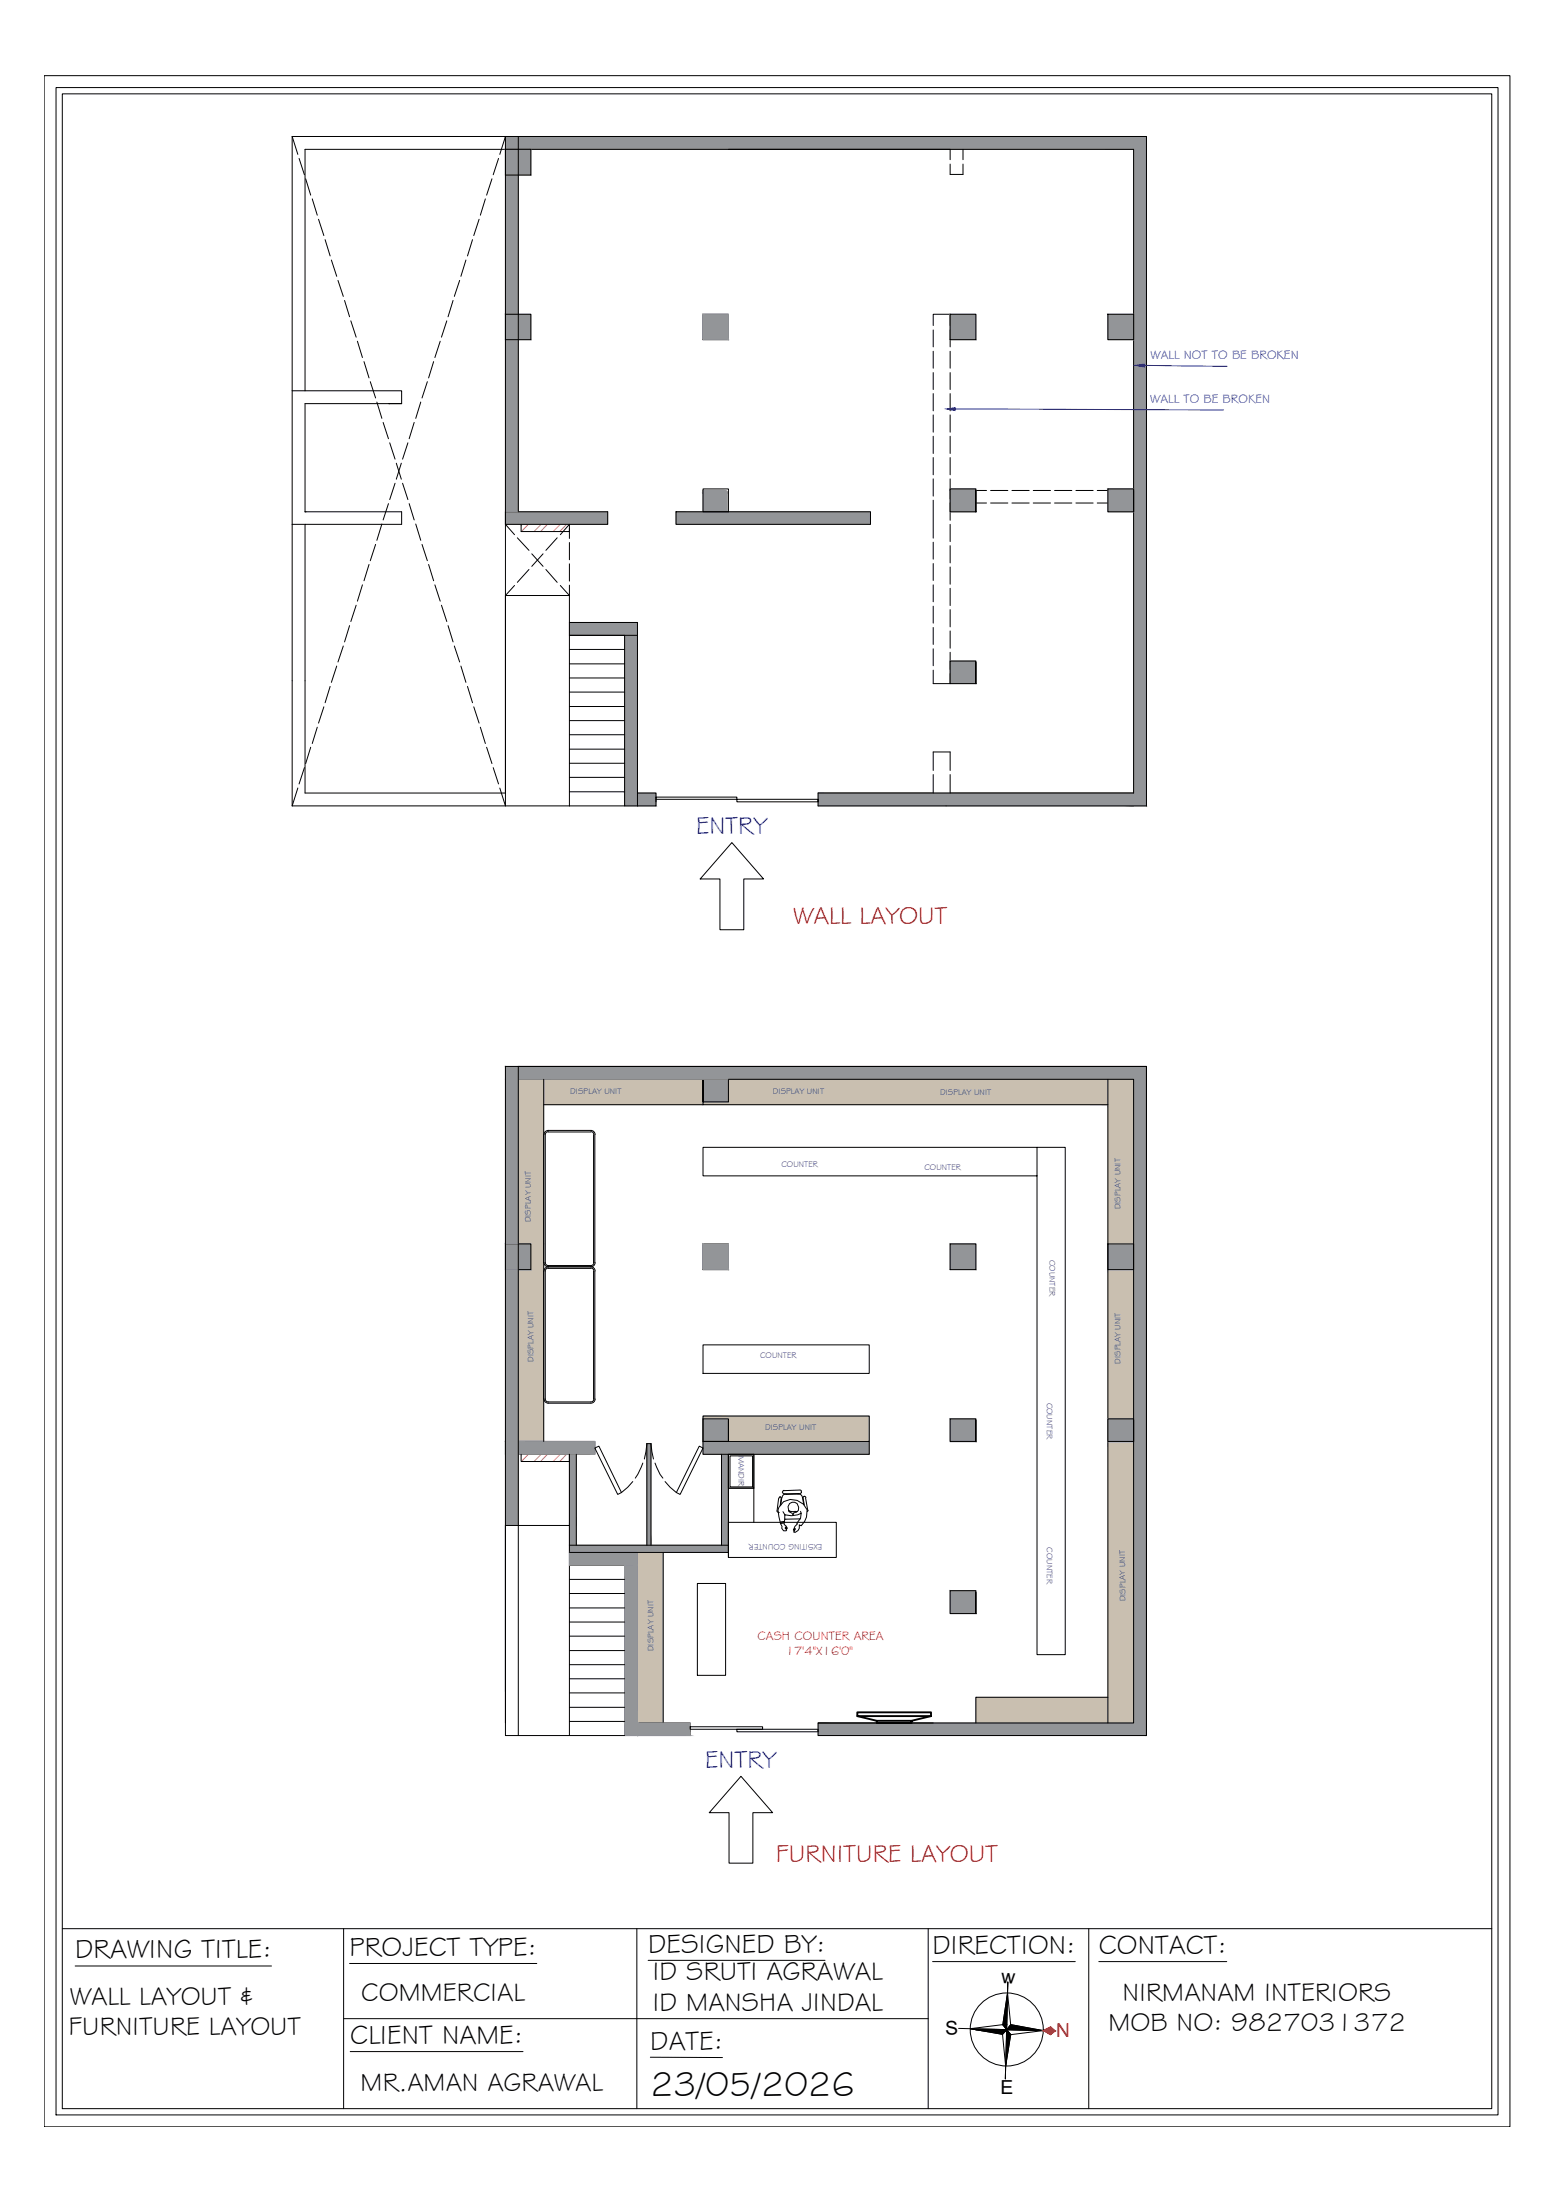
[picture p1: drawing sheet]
<svg xmlns="http://www.w3.org/2000/svg" width="210mm" height="297mm" viewBox="0 0 210 297" stroke-linecap="round" stroke-linejoin="round" font-family="sans-serif">
<!-- layer: IEL-HATCH-002 -->
<g fill="#939598" stroke="#939598" stroke-width=".13">
<path d="M94.9 194.6l22.4 1.8v-1.8zM94.9 194.6l22.4 1.8h-22.4z"/>
<path d="M76.9 196.4l.9 9.6v-9.6zM76.9 196.4l.9 9.6h-.9z"/>
<path d="M97.4 196.4l.9 12.2v-12.2zM97.4 196.4l.9 12.2h-.9z"/>
<path d="M76.9 206l.9 2.6v-2.6zM76.9 206l.9 2.6h-.9z"/>
<path d="M76.9 208.6l21.4 1v-1zM76.9 208.6l21.4 1h-21.4z"/>
<path d="M68.2 18.4l86.6 1.8v-1.8zM68.2 18.4l86.6 1.8h-86.6z"/>
<path d="M128.3 20.2h1.7zM128.3 20.2h1.7z"/>
<path d="M91.3 69.1l26.2 1.7v-1.7zM91.3 69.1l26.2 1.7h-26.2z"/>
<path d="M68.2 69.1l13.8 1.7v-1.7zM68.2 69.1l13.8 1.7h-13.8z"/>
<path d="M76.9 84l9.1 1.8v-1.8zM76.9 84l9.1 1.8h-9.1z"/>
<path d="M153 20.2l1.8 86.9v-86.9zM153 20.2l1.8 86.9h-1.8z"/>
<path d="M84.3 85.8l1.7 21.3v-21.3zM84.3 85.8l1.7 21.3h-1.7z"/>
<path d="M153 107.1h1.8zM153 107.1h1.8z"/>
<path d="M128.3 107.1h24.7zM128.3 107.1h24.7z"/>
<path d="M110.4 107.1h15.6zM110.4 107.1h15.6z"/>
<path d="M153 107.1l1.8 1.7v-1.7zM153 107.1l1.8 1.7h-1.8z"/>
<path d="M110.4 107.1l42.6 1.7v-1.7zM110.4 107.1l42.6 1.7h-42.6z"/>
<path d="M86 107.1l2.5 1.7v-1.7zM86 107.1l2.5 1.7h-2.5z"/>
<path d="M84.3 107.1l1.7 1.7v-1.7zM84.3 107.1l1.7 1.7h-1.7z"/>
<path d="M149.5 168l3.5 3.4v-3.4zM149.5 168l3.5 3.4h-3.5z"/>
<path d="M94.9 191.6l3.4 3.1v-3.1zM94.9 191.6l3.4 3.1h-3.4z"/>
<path d="M94.9 168l3.4 3.4v-3.4zM94.9 168l3.4 3.4h-3.4z"/>
<path d="M68.2 168l3.5 3.4v-3.4zM68.2 168l3.5 3.4h-3.5z"/>
<path d="M94.9 145.7l3.4 3.1v-3.1zM94.9 145.7l3.4 3.1h-3.4z"/>
<path d="M70 144l84.8 1.7v-1.7zM70 144l84.8 1.7h-84.8z"/>
<path d="M68.2 144l1.8 1.7v-1.7zM68.2 144l1.8 1.7h-1.8z"/>
<path d="M68.2 145.7l1.8 22.3v-22.3zM68.2 145.7l1.8 22.3h-1.8z"/>
<path d="M153 145.7l1.8 47.8v-47.8zM153 145.7l1.8 47.8h-1.8z"/>
<path d="M68.2 171.4l1.8 23.2v-23.2zM68.2 171.4l1.8 23.2h-1.8z"/>
<path d="M70 194.6l10.3 1.8v-1.8zM70 194.6l10.3 1.8h-10.3z"/>
<path d="M68.2 194.6l1.8 1.8v-1.8zM68.2 194.6l1.8 1.8h-1.8z"/>
<path d="M68.2 196.4l1.8 9.6v-9.6zM68.2 196.4l1.8 9.6h-1.8z"/>
<path d="M76.9 209.6l9.1 1.7v-1.7zM76.9 209.6l9.1 1.7h-9.1z"/>
<path d="M153 193.5l1.8 39.1v-39.1zM153 193.5l1.8 39.1h-1.8z"/>
<path d="M84.3 211.3l1.7 21.3v-21.3zM84.3 211.3l1.7 21.3h-1.7z"/>
<path d="M110.4 232.6l44.4 1.7v-1.7zM110.4 232.6l44.4 1.7h-44.4z"/>
<path d="M86 232.6l7.2 1.7v-1.7zM86 232.6l7.2 1.7h-7.2z"/>
<path d="M84.3 232.6l1.7 1.7v-1.7zM84.3 232.6l1.7 1.7h-1.7z"/>
<path d="M128.3 168l3.4 3.4v-3.4zM128.3 168l3.4 3.4h-3.4z"/>
<path d="M87.3 194.9l.6 13.7v-13.7zM87.3 194.9l.6 13.7h-.6z"/>
<path d="M128.3 191.6l3.4 3.1v-3.1zM128.3 191.6l3.4 3.1h-3.4z"/>
<path d="M149.5 191.6l3.5 3.1v-3.1zM149.5 191.6l3.5 3.1h-3.5z"/>
<path d="M128.3 214.8l3.4 3.1v-3.1zM128.3 214.8l3.4 3.1h-3.4z"/>
<path d="M94.9 42.4l3.4 3.5v-3.5zM94.9 42.4l3.4 3.5h-3.4z"/>
<path d="M68.2 42.4l3.5 3.5v-3.5zM68.2 42.4l3.5 3.5h-3.5z"/>
<path d="M94.9 66.2h2.9zM94.9 66.2h2.9z"/>
<path d="M94.9 66.2h3zM94.9 66.2h3z"/>
<path d="M94.9 66.2l3 .1zM94.9 66.2l3 .1z"/>
<path d="M94.9 66.3h3.1zM94.9 66.3h3.1z"/>
<path d="M94.9 66.3l3.2 .1zM94.9 66.3l3.2 .1z"/>
<path d="M94.9 66.4h3.2zM94.9 66.4h3.2z"/>
<path d="M94.9 66.4l3.2 .1v-.1zM94.9 66.4l3.2 .1h-3.2z"/>
<path d="M94.9 66.5h3.3zM94.9 66.5h3.3z"/>
<path d="M94.9 66.5l3.3 .1v-.1zM94.9 66.5l3.3 .1h-3.3z"/>
<path d="M94.9 66.6l3.3 2.5v-2.5zM94.9 66.6l3.3 2.5h-3.3z"/>
<path d="M68.2 23.6l1.8 18.8v-18.8zM68.2 23.6l1.8 18.8h-1.8z"/>
<path d="M68.2 45.9l1.8 23.2v-23.2zM68.2 45.9l1.8 23.2h-1.8z"/>
<path d="M68.2 20.2l3.5 3.4v-3.4zM68.2 20.2l3.5 3.4h-3.5z"/>
<path d="M149.5 42.4l3.5 3.5v-3.5zM149.5 42.4l3.5 3.5h-3.5z"/>
<path d="M128.3 42.4l3.4 3.5v-3.5zM128.3 42.4l3.4 3.5h-3.4z"/>
<path d="M128.3 66l3.4 3.1v-3.1zM128.3 66l3.4 3.1h-3.4z"/>
<path d="M149.5 66l3.5 3.1v-3.1zM149.5 66l3.5 3.1h-3.5z"/>
<path d="M128.3 89.3l3.4 3v-3zM128.3 89.3l3.4 3h-3.4z"/>
</g>
<!-- layer: 0 -->
<g fill="none" stroke="#000" stroke-width=".13">
<path d="M39.4 18.4h115.4v90.4h-44.4v-1.7h42.6v-86.9h-111.8v32.6M39.4 18.4v90.4M39.4 18.4l.8 2.4M70 18.4v50.7M40.4 21.4l.7 2.2M41.3 24.1l.6 2.2M42.1 26.9l.7 2.2M43 29.6l.7 2.2M43.9 32.4l.7 2.2M44.7 35.1l.8 2.2M45.6 37.9l.7 2.1M62 37.9l-.7 2.1"/>
<path d="M62.9 35.1l-.7 2.2M63.8 32.4l-.7 2.2M64.7 29.6l-.7 2.2M65.5 26.9l-.7 2.2M66.4 24.1l-.7 2.2M67.3 21.4l-.7 2.2M67.5 20.8l.7-2.4v90.4l-.7-2.4M68.2 20.2h3.5v3.4h-3.5zM128.3 22.2v1.4h1.7v-1.4M128.3 20.2v1.4M130 20.2v1.4M39.4 52.8h1.8"/>
<path d="M41.2 52.8h13v1.7h-13v14.6M46.5 40.6l.7 2.2M47.4 43.3l.7 2.2M48.2 46.1l.7 2.2M49.1 48.8l.7 2.2M50 51.5l.7 2.2M50.9 54.3l.6 2.2M51.7 57l.7 2.2M52.5 54.5h.1M52.6 59.8l.7 2.2M55.1 59.8l-.8 2.2M55.9 57l-.7 2.2"/>
<path d="M56.8 54.3l-.7 2.2M57.7 51.5l-.7 2.2M58.5 48.8l-.6 2.2M59.4 46.1l-.7 2.2M60.3 43.3l-.7 2.2M61.2 40.6l-.7 2.2M68.2 42.4h3.5v3.5h-3.5zM94.9 42.4h3.4v3.5h-3.4zM126 44v-1.6h2.3v1.6M126 44.5v2.3M126 47.4v2.3M126 50.3v2.3"/>
<path d="M126 53.1v2.4M126 56v2.3M126 58.9v2.3M128.3 42.4h3.4v3.5h-3.4zM128.3 44.5v2.3M128.3 47.4v2.3M128.3 50.3v2.3M128.3 53.1v2.4M128.3 56v2.3M128.3 58.9v2.3M149.5 42.4h3.5v3.5h-3.5zM39.4 70.8h1.8"/>
<path d="M41.2 69.1h13v1.7h-13v36.3h27M41.2 69.1h.1M48.9 79l-.7 2.2M49.8 76.2l-.7 2.2M50.7 73.5l-.7 2.2M51.5 70.8l-.6 2.2M52.4 68l-.7 2.2M53.3 65.2l-.7 2.3M53.5 62.5l.7 2.2M54.2 62.5l-.7 2.2M54.3 65.2l.8 2.3M55.2 68l.7 2.2"/>
<path d="M56.1 70.8l.7 2.2M57 73.5l.7 2.2M57.9 76.2l.6 2.2M58.7 79l.7 2.2M68.2 69.1h13.8v1.7h-13.8l1.3 1.4M69.5 79.1l-1.3 1.3h8.7l-1.3-1.3M69.8 72.6l1.6 1.7M70.3 70.8v1h6.6v-1l-1.3 1.4M71.4 76.9l-1.6 1.7M71.8 74.8l1.5 1.7M73.3 74.8l-1.5 1.7M73.7 76.9l1.5 1.7"/>
<path d="M75.2 72.6l-1.5 1.7M76.9 71.3v1.4M76.9 73.3v2.3M76.9 76.1v2.4M76.9 79v29.8M91.3 69.1h26.2v1.7h-26.2zM94.9 66h3.4v3.1h-3.4zM126 67.5v5.2M126 61.8v2.3M126 64.7v2.3M126 73.2v2.3M126 76.1v2.3"/>
<path d="M126 79v2.3M128.3 61.8v2.3M128.3 64.7v2.7M128.3 70.8v2.3M128.3 73.7v2.3M128.3 76.6v2.3M128.3 79.4v2.4M128.3 66.2h2M130.3 67.9h-2v2.3M130.8 66.2h2.4M130.8 67.9h2.4M131.7 66.2v2.9v-3.1h-3.4v3.1h3.4"/>
<path d="M133.7 66.2h2.3M133.7 67.9h2.3M136.6 66.2h2.3M136.6 67.9h2.3M139.5 66.2h2.3M139.5 67.9h2.3M142.4 66.2h2.3M142.4 67.9h2.3M145.2 66.2h2.4M145.2 67.9h2.4M148.1 66.2h2.3M148.1 67.9h2.3"/>
<path d="M151 66.2h2v2.9v-3.1h-3.5v3.1h3.5M151 67.9h2M42.8 98.2l-.7 2.2M43.7 95.4l-.7 2.2M44.6 92.7l-.7 2.2M45.5 89.9l-.8 2.2M46.3 87.2l-.7 2.2M47.2 84.5l-.7 2.2M48.1 81.7l-.7 2.2M59.6 81.7l.7 2.2M60.5 84.5l.7 2.2M61.3 87.2l.7 2.2"/>
<path d="M62.2 89.9l.7 2.2M63.1 92.7l.7 2.2M64 95.4l.7 2.2M64.8 98.2l.7 2.2M76.9 84h9.1v24.8M76.9 85.8h9.1M76.9 87.7h7.4M76.9 99.2h7.4M76.9 97.3h7.4M76.9 95.4h7.4M76.9 93.4h7.4M76.9 91.5h7.4"/>
<path d="M76.9 89.6h7.4M84.3 85.8v23h4.2v-1.7h-2.5M126 81.8v2.3M126 84.7v2.3M126 87.6v2.3M126 90.5v1.8h2.3v-1.4M128.3 82.3v2.3M128.3 85.2v2.3M128.3 88.1v2.3M131.7 89.4v2.9v-3h-3.4v3h3.4M39.4 108.8h44.9M40.2 106.4l-.8 2.4"/>
<path d="M41.1 103.6l-.7 2.2M41.9 100.9l-.6 2.2M65.7 100.9l.7 2.2M66.6 103.6l.7 2.2M76.9 106.9h7.4M76.9 105h7.4M76.9 103.1h7.4M76.9 101.1h7.4M88.5 107.6h11v.3h-11zM88.5 107.9v.4M98.8 113.8l4.3 4.9h-2.7v6.8h-3.2v-6.8h-2.7zM99.5 107.9h10.9v.4h-10.9z"/>
<path d="M126 104v-2.5h2.3v2.5M126 104.6v2.5M128.3 104.6v2.5M70 145.7h28.3v3.1h-3.4v-3.1v3.5h54.6M73.4 145.7v48.9M73.4 149.2h21.5M74 152.6h5.7M74 152.8h5.7M74 152.6l-.3 .1-.2 .2-.1 .3M74 152.8l-.3 .2-.1 .2v17.3M79.8 152.6l.3 .1 .2 .2v.3M79.8 152.8l.3 .2 .1 .2"/>
<path d="M80.1 153.2v17.3M80.3 153.2v17.3M98.3 145.7h54.7v86.9h-42.6M140 154.9v68.5h3.8v-68.5h-48.9v3.9h45.1M149.5 145.7v86.9M68.2 168h3.5v3.4h-3.5zM73.4 170.5l.1 .3 .2 .2h.3l-.3 .1-.2 .2-.1 .3M73.6 170.5l.1 .2 .3 .2M73.6 171.6v17.3M74 171h5.7M74 171.3h5.7M74 170.9h5.7"/>
<path d="M74 171.2l-.3 .2-.1 .2M79.8 171.2l.3 .2 .1 .2M80.1 171.6v17.3M80.2 170.5l-.1 .2-.3 .2M80.3 171.6v17.3M80.3 170.5v.3l-.2 .2h-.3l.3 .1 .2 .2v.3M94.9 168h3.4v3.4h-3.4zM128.3 168h3.4v3.4h-3.4zM149.5 168h3.5v3.4h-3.5zM68.2 194.6h12.1v1.8h-12.1zM70.3 196.4v.9h6.6v-.9v9.6h-8.7v26.6M73.4 188.9l.1 .3 .2 .2 .3 .1"/>
<path d="M73.6 188.9l.1 .2 .3 .2M74 189.5h5.7M74 189.3h5.7M77.8 196.4v12.2M80.2 188.9l-.1 .2-.3 .2M80.3 195.5l.5-.2 3.1 6.2-.5 .3zM80.3 188.9v.3l-.2 .2-.3 .1M86.8 197.5l-.7 1.6-.3 .5M87.3 194.9l-.3 2.1M87.3 194.9v13.7M87.3 194.9h.6M87.9 194.9l.3 2.1"/>
<path d="M87.9 194.9v13.7M88.4 197.5l.7 1.6 .4 .5M94.4 195.3l.5 .2-3.1 6.3-.5-.3zM94.9 191.6h3.4v3h-3.4zM94.9 181.6h22.4v3.8h-22.4zM94.9 194.6h3.4M97.4 196.4v12.2M98.3 196.4h3.5v4.5h-3.5zM98.3 191.7v2.9h19v-3.4h-22.4v5.2h3.4v13.2h-21.4M98.5 196.6h3.1v4.2h-3.1zM101.8 196.4v9.1M117.3 194.6v1.8h-19v13.9"/>
<path d="M131.7 191.7v2.9v-3h-3.4v3h3.4M153 191.7v2.9v-3h-3.5v3h3.5M68.2 206v22.4M76.9 206v28.3M76.9 213.2h7.4M76.9 219h7.4M76.9 217.1h7.4M76.9 215.2h7.4M76.9 208.6h21.4M85.4 200l-.7 .8-.8 .7M86 211.3h-9.1h7.4v23h8.9v-1.7h-7.2M86 209.6v24.7"/>
<path d="M89.5 209.6v23M89.8 200l.7 .8 .8 .7M94.1 213.8h3.8v12.4h-3.8zM98.3 205.5h14.6v4.8h-14.6zM98.3 200.9h3.5M131.7 215v2.9v-3.1h-3.4v3.1h3.4M76.9 232.4h7.4M76.9 230.5h7.4M76.9 228.6h7.4M76.9 226.7h7.4M76.9 224.8h7.4M76.9 222.9h7.4"/>
<path d="M76.9 220.9h7.4M84.3 234.3h-16.1v-90.3h86.6v90.3M93.2 233.1h9.7v.4h-9.7zM93.2 233.5v.3M99.5 233.5h10.9v.3h-10.9zM100 239.8l4.3 4.9h-2.7v6.9h-3.2v-6.9h-2.7zM110.4 233.5v.3M126 232.6h-15.6v1.7h44.4v-90.3h-84.8v90.3M149.5 229.2h-17.8v3.4M10.1 265.4h26.5M46.4 260.4v24.3M46.4 272.6h78.9"/>
<path d="M47.2 265.1h25.3M47.3 277h23.3M86 260.4v24.3M87.5 264.7h23.9M87.8 277.8h9.7M125.3 260.4v24.3M125.9 264.9h19.2M147 260.4v24.3M148.3 264.9h17.3"/>
</g>
<!-- layer: IEL-HATCH-002 -->
<g fill="#c9bfb0" stroke="#c9bfb0" stroke-width=".13">
<path d="M98.3 145.7l51.2 3.1v-3.1zM98.3 145.7l51.2 3.1h-51.2z"/>
<path d="M149.5 145.7l3.5 3.5v-3.5zM149.5 145.7l3.5 3.5h-3.5z"/>
<path d="M94.9 148.8l54.6 .4v-.4zM94.9 148.8l54.6 .4h-54.6z"/>
<path d="M149.5 149.2l3.5 18.8v-18.8zM149.5 149.2l3.5 18.8h-3.5z"/>
<path d="M70 145.7l3.4 22.3v-22.3zM70 145.7l3.4 22.3h-3.4z"/>
<path d="M71.7 168l1.7 3.4v-3.4zM71.7 168l1.7 3.4h-1.7z"/>
<path d="M149.5 171.4l3.5 20.2v-20.2zM149.5 171.4l3.5 20.2h-3.5z"/>
<path d="M70 171.4l3.4 23.2v-23.2zM70 171.4l3.4 23.2h-3.4z"/>
<path d="M149.5 194.6l3.5 38v-38zM149.5 194.6l3.5 38h-3.5z"/>
<path d="M131.7 229.2l17.8 3.4v-3.4zM131.7 229.2l17.8 3.4h-17.8z"/>
<path d="M86 209.6l3.5 23v-23zM86 209.6l3.5 23h-3.5z"/>
<path d="M94.9 191.2l22.4 .4v-.4zM94.9 191.2l22.4 .4h-22.4z"/>
<path d="M98.3 191.6l19 3v-3zM98.3 191.6l19 3h-19z"/>
<path d="M73.4 145.7l21.5 3.5v-3.5zM73.4 145.7l21.5 3.5h-21.5z"/>
</g>
<path d="M70.5 70.8l-.2 .2M71.3 70.8l-.9 1M73.1 70.8l-1 1M73.9 70.8l-.9 1M75.6 70.8l-.9 1M76.5 70.8l-.9 1M70.5 196.4l-.2 .1M71.3 196.4l-.9 .9M73.1 196.4l-1 .9M73.9 196.4l-.9 .9M75.6 196.4l-.9 .9M76.5 196.4l-.9 .9" fill="none" stroke="#f27172" stroke-width=".13"/>
<!-- layer: PDF11_PDF_CH -->
<g fill="none" stroke="#000" stroke-width=".13">
<path d="M104.9 204l.2 .2M105.1 204.2h.1M105.1 202.3l-.2 1.7M105.3 202.1l-.2 .2M105.3 202.1l.2 .2M105.4 202.3l-.1 1M105.5 202.2l-.1 1M105.6 201.4v.1M105.6 201.5l.2 .2 2.1-.1M105.7 204.1l.2 .4M105.8 202.7a2.24 2.24 0 0 1 3.2 1.1l-.1 1-.3 .6-.5 .6-.2-.1v.4l-.2 .3-.4 .3h-.2l.2-.5-.2 .2 .2-.5 .3-.3v-.1l.5-.7v-.7l-.4 .2-.9 .2-.9-.2v1.1h-.1l.1 .2 .4 .5-.1 .1-.2-.2v.1l.2 .3-.1 .1h-.3l-.3-.4 .1-.2a5.1 5.1 0 0 1-.6-2.2l.1-.4zM105.8 205.6l-.4 .1"/>
<path d="M105.8 201.2l-.2 .2M105.9 205.4l-.5 .1M106 205.1h.1M106.1 201.8l1.6-.1a.49 .49 0 0 1 .6 .5M106.1 201.7a.49 .49 0 0 0-.5 .5M106.5 204l1.1 .1 .2-.2v-.4l-.2-.5-.3-.2h-.4l-.3 .2-.2 .4 .1 .7 .4 .2 .1 .2h.1v-.2l.5-.2M107.9 201.2l-2.1 .1M107.9 205.1h-1.9M108 201.2l.2 .2M108 205.1h.1M108.1 204.1v.2M108.1 201.4v.1"/>
<path d="M108.2 201.5l-.2 .1M108.3 202.2l.2 .9M108.6 202l-.1 .1M108.7 202.2l.3 1.7M108.8 202.2l-.2-.2-.2 .2 .2 1M109.1 203.9l-.1 .2"/>
</g>
<!-- layer: 0 -->
<path d="M115.7 231.2h10v.5h-10zM115.7 231.7l2.6 .6M125.7 231.7l-2.7 .6h-4.7v.3h4.7v-.3" fill="none" stroke="#000" stroke-width=".25"/>
<g fill="#00f" stroke="#00f" stroke-width=".13">
<path d="M127.8 55.2l1.1-.2v.4z"/>
<path d="M153.3 49.3l1.2-.1v.3z"/>
</g>
<path d="M128.9 55.2l36.3 .1M154.5 49.3l11.1 .2" fill="none" stroke="#00f" stroke-width=".13"/>
<!-- layer: FURNI -->
<path d="M6 10.2h197.8v277h-197.8zM7.6 11.8h194.6v273.8h-194.6zM8.4 12.7h193v272h-193zM8.4 260.4h193" fill="none" stroke="#000" stroke-width=".13"/>
<!-- layer: ELE -->
<g fill="none" stroke="#000" stroke-width=".13">
<path d="M135.3 274.7l.4 4.2M135.4 273.4l-4.4 .5 4.3 .8M135.4 273.4l1 1.3M136 269.1l-.6 4.3M136 267.6v1.5v-1.5M136.4 273.4l4.4 .8-4.9-.2-.2 4.9 .7-4.2M136.4 273.4l-.5 .6-6.5-.1M136.4 273.4l-.4-4.3-.1 4.9-.6 .7M140.8 274.2l-4.4 .5M135.7 280.7v-1.8v1.8"/>
<circle cx="135.9" cy="274" r="4.9"/>
</g>
<g fill="#000" stroke="#000" stroke-width=".13">
<path d="M131 273.9l4.9 .1h-4.2zM131.7 274h4.2l-.1 .2zM135.4 273.4h.5v.5zM135.9 274l.1 .2h-.1zM135.9 274.2h.1l.4 .5zM136 269.1l-.1 4.3h-.5zM136 273.9h3.3l.8 .1zM136.4 273.4l2.9 .5h-3.3z"/>
<path d="M131.7 274l.7 .2h3.4zM132.4 274.2h3.4l-.5 .5z"/>
<path d="M135.4 273.4l.5 .5zM135.8 273.9h.1v.1z"/>
<path d="M135.9 274.2v.5h.5zM135.9 274.7h.5l-.7 4.2z"/>
<path d="M136 273.9l-.1 .1h4.2zM135.9 274h4.2l.7 .2z"/>
</g>
<g fill="#ed1f24" stroke="#ed1f24" stroke-width=".13">
<path d="M140.8 274.2l1-.5 .6 .5z"/>
<path d="M140.8 274.2h1.6zM140.8 274.2h1.6zM140.9 274.2l.9 .5 .6-.5z"/>
</g>
<path d="M140.8 274.2l1-.5 .6 .5-.6 .5zM140.8 274.2h1.6" fill="none" stroke="#ed1f24" stroke-width=".13"/>
<text font-size="4.8" x="87.7" y="283">23/05/2026</text>
<g font-size="3.7">
<text x="87.5" y="263.7">DESIGNED BY:</text>
<text x="125.9" y="263.8">DIRECTION:</text>
<text x="148.3" y="263.8">CONTACT:</text>
<text x="10.1" y="264.4">DRAWING TITLE:</text>
<text x="47.2" y="264.1">PROJECT TYPE:</text>
<text x="47.3" y="276">CLIENT NAME:</text>
<text x="87.8" y="276.8">DATE:</text>
</g>
<g font-size="3.6">
<text x="88.1" y="267.4">ID SRUTI AGRAWAL</text>
<text x="9.3" y="274.7">FURNITURE LAYOUT</text>
<text x="9.4" y="270.7">WALL LAYOUT &amp;</text>
<text x="48.8" y="270.2">COMMERCIAL</text>
<text x="88.1" y="271.5">ID MANSHA JINDAL</text>
<text x="149.6" y="274.2">MOB NO: 9827031372</text>
<text x="151.5" y="270.2">NIRMANAM INTERIORS</text>
<text x="48.7" y="282.4">MR.AMAN AGRAWAL</text>
</g>
<g font-size="3.4" fill="#00f">
<text x="94" y="112.6">ENTRY</text>
<text x="95.2" y="238.6">ENTRY</text>
</g>
<g font-size="3.4" fill="#f00">
<text x="107" y="124.8">WALL LAYOUT</text>
<text x="104.7" y="251.4">FURNITURE LAYOUT</text>
</g>
<g font-size="2.6">
<text x="135.2" y="267.7" transform="rotate(3 135.2 267.7)">w</text>
<text x="127.6" y="274.7" transform="rotate(-1 127.6 274.7)">S</text>
<text x="135.1" y="282.7">E</text>
</g>
<text font-size="2.6" fill="#ed1f24" x="142.6" y="275.1">N</text>
<g font-size="1.7" fill="#00f">
<text x="155.3" y="48.5">WALL NOT TO BE BROKEN</text>
<text x="155.3" y="54.4">WALL TO BE BROKEN</text>
</g>
<g font-size="1.7" fill="#f00">
<text x="102.3" y="221.5">CASH COUNTER AREA</text>
<text x="106.1" y="223.4">17'4&quot;X16'0&quot;</text>
</g>
<g font-size="1.1" fill="#293189">
<text x="77" y="147.8">DISPLAY UNIT</text>
<text x="104.3" y="147.8">DISPLAY UNIT</text>
<text x="126.9" y="147.8">DISPLAY UNIT</text>
<text x="105.5" y="157.5">COUNTER</text>
<text x="124.8" y="158">COUNTER</text>
<text x="71.7" y="165" transform="rotate(-90 71.7 165)">DISPLAY UNIT</text>
<text x="151.2" y="163.3" transform="rotate(-90 151.2 163.3)">DISPLAY UNIT</text>
<text x="141.7" y="170.1" transform="rotate(90 141.7 170.1)">COUNTER</text>
<text x="72" y="183.9" transform="rotate(-90 72 183.9)">DISPLAY UNIT</text>
<text x="102.6" y="183.3">COUNTER</text>
<text x="151.2" y="184.1" transform="rotate(-90 151.2 184.1)">DISPLAY UNIT</text>
<text x="141.3" y="189.4" transform="rotate(90 141.3 189.4)">COUNTER</text>
<text x="99.7" y="196.5" transform="rotate(90 99.7 196.5)">MANDIR</text>
<text x="103.3" y="193.1">DISPLAY UNIT</text>
<text x="111" y="208.4" transform="rotate(-180 111 208.4)">EXSITING COUNTER</text>
<text x="141.3" y="208.9" transform="rotate(90 141.3 208.9)">COUNTER</text>
<text x="151.9" y="216.2" transform="rotate(-90 151.9 216.2)">DISPLAY UNIT</text>
<text x="88.2" y="222.9" transform="rotate(-90 88.2 222.9)">DISPLAY UNIT</text>
</g>
</svg>
